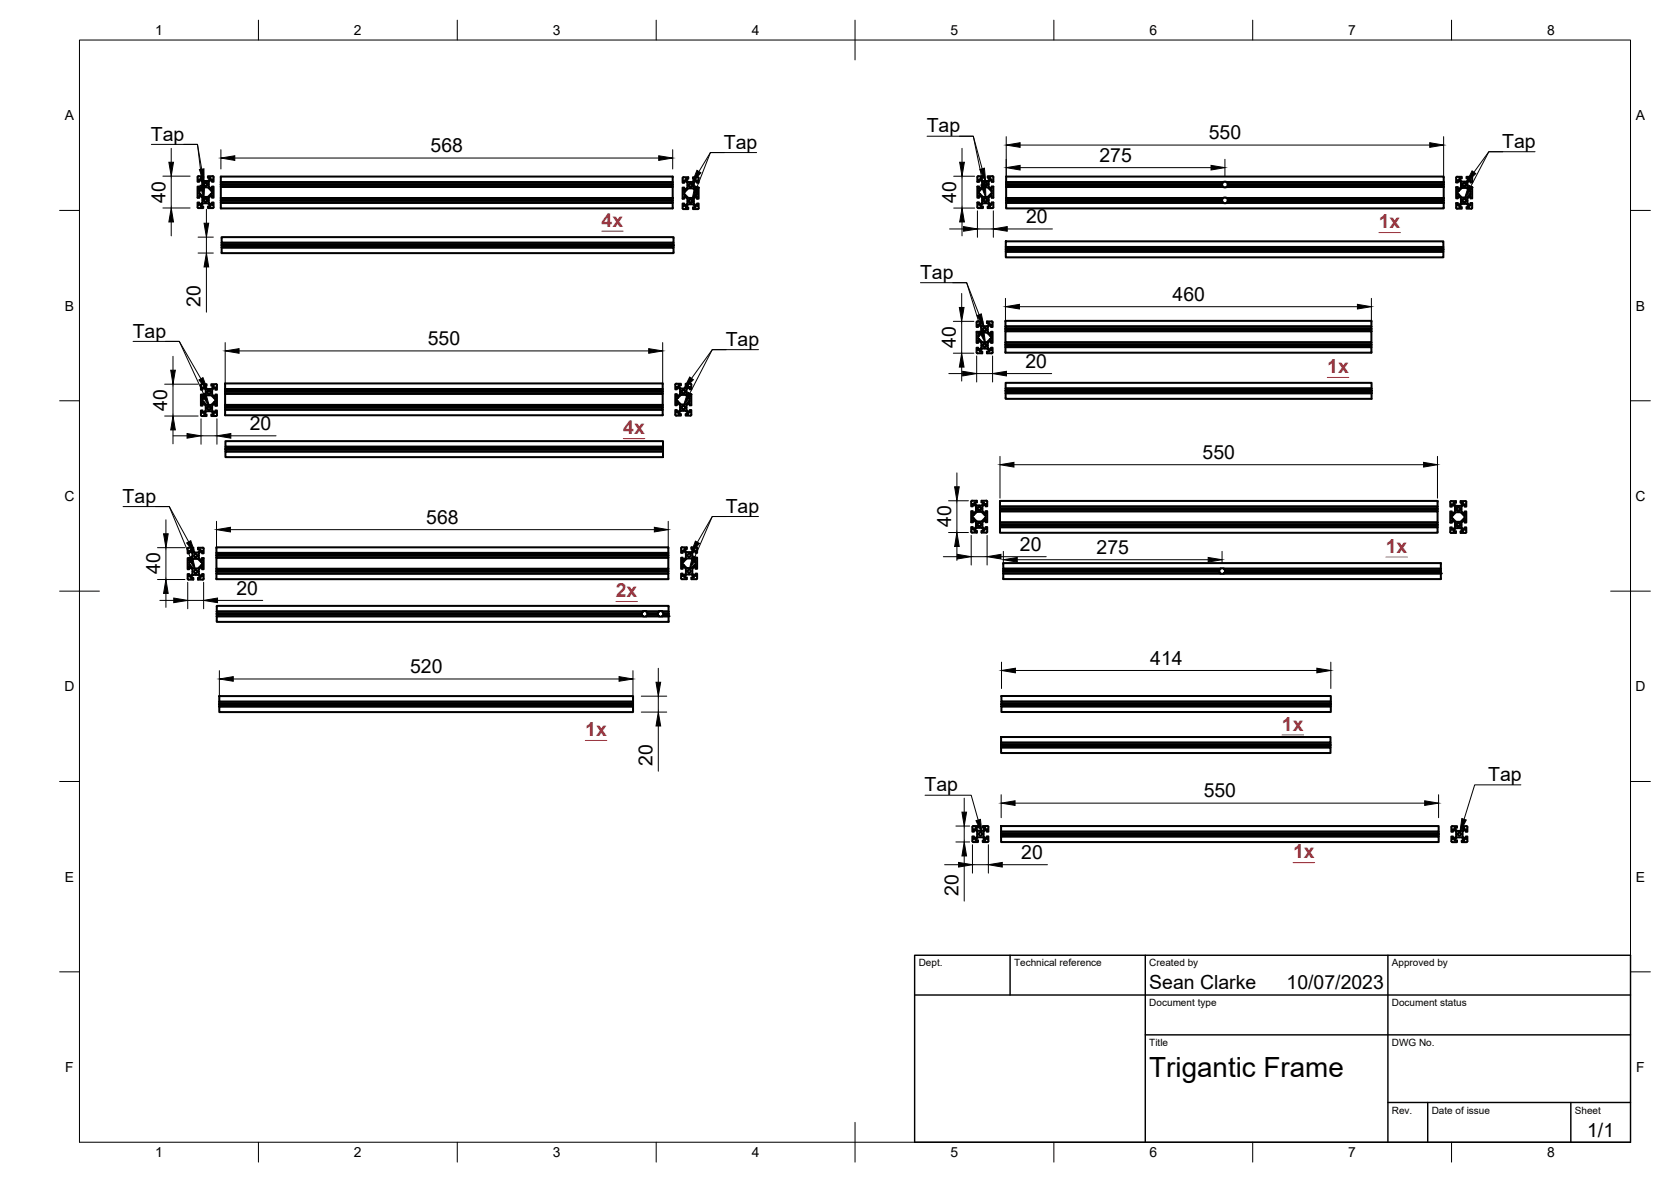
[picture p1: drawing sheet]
<svg xmlns="http://www.w3.org/2000/svg" width="420mm" height="297mm" viewBox="0 0 420 297" stroke-linecap="round" stroke-linejoin="round" font-family="sans-serif">
<!-- layer: Visible -->
<g fill="none" stroke="#000" stroke-width=".51">
<path d="M49.7 44.5v1.2h.4v-.6h.2l.6 .6v.6v.6l-.6 .6h-.2v-.6h-.4v2.8h.4v-.6h.2l.6 .6v.6v.6l-.6 .6h-.2v-.6h-.4v1.2M49.9 44.3h1.2v.4h-.6v.2l.6 .6 .6 .1 .6-.1 .6-.6v-.2h-.6v-.4h1.2M49.9 44.3l-.2 .2M50.1 48.6l.1 .1M50.1 48.7h.2M50.3 47.9h-.2v.7M50.3 48.7h.1M50.3 47.9l.8-.8h1.2l.8 .8M50.3 47.8v.1M53.1 47.9h.2v.7M53.2 48.7l-.9 .8h-1.2l-.8-.8M53.3 48.6l-.1 .1"/>
<path d="M53.5 44.3l.2 .2M53.7 44.5v1.2h-.4v-.6h-.2l-.6 .6-.1 .6 .1 .6 .6 .6h.2v-.6h.4v2.8h-.4v-.6h-.2l-.6 .6-.1 .6 .1 .6 .6 .6h.2v-.6h.4l-.1 1.3-1.3 .1v-.4h.6v-.2l-.6-.6-.6-.1-.6 .1-.6 .6v.2h.6v.4h-1.2l-.2-.2M55.5 44.4h113.6v1.4h-113.6zM55.5 51h113.6v1.4h-113.6zM55.5 50.4l113.6 .1v.5h-113.6v-.5M55.5 50.3l113.6 .2M55.5 47h113.6v2.8h-113.6zM55.5 46.3l113.6 .2M55.5 46.4l113.6 .1v.5h-113.6v-.5M55.5 47h.1M55.7 59.6h113.7v1.4h-113.7zM169.1 50.3v-.5h-113.6v.5l113.6 .1"/>
<path d="M169.1 46.3v-.5h-113.6v.5l113.6 .1M171.6 44.7v1.2h.4v-.6h.2l.6 .7 .1 .6-.1 .5-.6 .6h-.2v-.6h-.4v2.8h.4v-.6h.2l.6 .7 .1 .5-.1 .6-.6 .6h-.2v-.6h-.4l.1 1.2 .2 .2h1.2v-.4h-.7v-.1l.7-.7h.6h.5l.7 .7v.1h-.7v.4h1.4l.1-1.4h-.4v.6h-.2l-.6-.6-.1-.6 .1-.5 .6-.7h.2v.6h.4v-2.8h-.4v.6h-.2l-.6-.6-.1-.5 .1-.6 .6-.7h.2v.6h.4v-1.2M171.9 44.5h1.2v.4h-.7v.2l.7 .6 .6 .1 .5-.1 .7-.6v-.2h-.7v-.4h1.3M171.9 44.5l-.2 .2M172.1 48.9h.1M172.1 48.9l1 .8h1.1l.8-.7M172.2 48.1l-.1 .1-.1 .7M172.2 48.1l.9-.8h1.1l.8 .8M175 48.1h.1M175.1 48.1l.2 .1v.7M175.1 48.9h.1M175.1 48.9l-.1 .1"/>
<path d="M175.3 48.9h-.1M175.5 44.5l.2 .2M245.7 44.5v1.2h.4v-.6h.2l.7 .6v.6v.6l-.7 .6h-.2v-.6h-.4v2.8h.4v-.6h.2l.7 .6v.6v.6l-.7 .6h-.2v-.6h-.4v1.2M246 44.3h1.2v.4h-.7v.2l.7 .6 .6 .1 .5-.1 .7-.6v-.2h-.7v-.4h1.3M246 44.3l-.2 .2M246.2 48.6v.1M246.2 48.7h.1M246.3 47.9h-.1l-.1 .7M246.3 48.7h.1M246.4 48.7l.8 .8h1.1l.8-.8M246.4 47.8l.8-.7h1.1l.8 .8M249.1 47.8l.1 .1"/>
<path d="M249.2 47.9h.2v.7M249.2 48.7h.1M249.2 48.7h-.1M249.4 48.6l-.1 .1M249.6 44.3l.2 .2M249.8 44.5v1.2h-.4v-.6h-.2l-.6 .6-.1 .6 .1 .6 .6 .6h.2v-.6h.4v2.8h-.4v-.6h-.2l-.6 .6-.1 .6 .1 .6 .6 .6h.2v-.6h.4l-.1 1.3-1.4 .1v-.4h.7v-.2l-.7-.6-.5-.1-.6 .1-.7 .6v.2h.7v.4h-1.2l-.2-.2M253 50.5v1.9h110v-1.4h-54.6M253 51h54.6zM253 47h54.6zM253 45.8v-1.4h110v1.9M253 46.3h54.3M253 46.5v3.3h54.6"/>
<path d="M253 45.8h54.6M253 45.8h.1M253 46.3v.1M253 50.3v.1M307.3 46.4l-54.3 .1h54.3M307.3 50.4l-54.3 .1h54.3M307.3 50.4v.1M307.3 46.4v.1M307.3 46.3v.1M307.3 50.5l.3 .4M307.3 46.5l.3 .5M307.6 49.8h-54.6v.5h54.3"/>
<path d="M307.6 45.8h-54.6v.5M307.6 50.9h.1M307.6 47h.1M307.6 45.8l-.3 .5M307.6 49.8l-.3 .6M307.6 49.8h.1M307.6 45.8h.1M307.6 50.9h.8M307.6 49.8h.8M307.6 47h.8M307.6 45.8h.8M308.4 47h54.6v3.3"/>
<path d="M308.4 49.8h54.6M308.4 45.8h54.6M308.4 49.8h.1M308.4 45.8h.1M308.4 50.9h.1M308.4 47h.1M308.4 49.8l.3 .6M308.4 45.8l.3 .5M308.7 46.5h54.3v.5h-54.6M308.7 50.3h54.3l-54.3 .1M308.7 50.5h54.3v.5h-54.6M308.7 46.3h54.3"/>
<path d="M308.7 46.3v.1M308.7 46.5l-.3 .5M308.7 50.5l-.3 .4M308.7 50.4v.1M308.7 46.4v.1M363 46.3l-54.3 .1M363 46.4v.1M363 50.4v.1M366.2 44.5l1.4-.1v.4h-.7v.2l.7 .6 .6 .1 .5-.1 .7-.6v-.2h-.7v-.4l1.4 .1 .1 1.3h-.4v-.6h-.2l-.6 .7-.1 .5 .1 .6 .6 .6h.2v-.6h.4v2.8h-.4v-.6h-.2l-.6 .7-.1 .5 .1 .6 .6 .6h.2v-.6h.4l-.1 1.4h-1.4v-.4h.7v-.2l-.7-.6h-.5h-.6l-.7 .6v.2h.7v.4h-1.4l-.1-1.4h.4v.6h.2l.6-.6 .1-.6-.1-.5-.6-.7h-.2v.6h-.4v-2.8h.4v.6h.2l.6-.6 .1-.6-.1-.5-.6-.7h-.2v.6h-.4zM369.5 48l-.8-.8h-1.1l-1 .8-.1 .8 1.1 .8h1.1l.8-.7M369.5 48h.1M369.6 48l.2 .1v.7h-.2"/>
<path d="M369.6 48.8l-.1 .1M55.7 62.2h113.7v1.4h-113.7zM55.7 61.7h113.7v.5h-113.7zM55.7 61.5l113.7 .2M55.7 61.6v.1M169.4 61.5v-.5h-113.7v.5l113.7 .1M252.9 63.3h110v1.4h-110zM252.9 62.7v.6h110v-.5h-110M252.9 62.6l110 .2M252.9 60.6h110v1.5h-110zM362.9 62.6v-.5h-110v.5l110 .1M54.3 96.5h-1.2v.5h.6v.1l-.6 .7h-.6h-.6l-.6-.7v-.1h.6v-.5h-1.2l-.2 .2v1.2h.4v-.5h.2l.6 .6 .1 .6-.1 .5-.6 .6h-.2v-.5h-.4v2.7h.4v-.5h.2l.6 .6 .1 .5-.1 .6-.6 .6h-.2v-.5h-.4l.1 1.3h1.3v-.4h-.6v-.1l.6-.7h.6h.6l.6 .7v.1h-.6v.4h1.2"/>
<path d="M54.3 96.5l.2 .2v1.2h-.4v-.5h-.1l-.7 .6v.6v.5l.7 .6h.1v-.5h.4v2.7h-.4v-.5h-.1l-.7 .6v.5v.6l.7 .6h.1v-.5h.4v1.1l-.2 .2M56.6 98.4l110 .1v.5l-110-.1v-.4M56.6 98.3l110 .2M56.6 96.4h110v1.4h-110zM166.6 98.3v-.5h-110v.5l110 .1M169.8 96.6v1.2h.4v-.6h.2l.6 .7 .1 .6-.1 .5-.6 .6h-.2v-.6h-.4v2.8h.4v-.6h.2l.6 .7 .1 .5-.1 .6-.6 .6h-.2v-.6h-.4v1.3M169.8 96.6l.2-.2h1.2v.4h-.6v.2l.6 .6 .6 .1 .6-.1 .6-.6v-.2h-.6v-.4l1.4 .1v1.3h-.4v-.6h-.2l-.6 .7v.6v.5l.6 .6h.2v-.6h.4v2.8h-.4v-.6h-.2l-.6 .7v.5v.6l.6 .6h.2v-.6h.4v1.2l-.2 .2h-1.2v-.4h.6v-.1l-.6-.7h-.6h-.6l-.6 .7v.1h.6v.4h-1.2l-.2-.2M245.6 81v1.2h.4v-.6h.1l.7 .6v.6v.6l-.7 .6h-.1v-.6h-.4v2.8h.4v-.6h.1l.7 .6v.6v.6l-.7 .6h-.1v-.6h-.4v1.2M245.6 81l.2-.2h1.2v.4h-.6v.2l.6 .6h.6h.6l.6-.6v-.2h-.6v-.4h1.3l.1 1.4h-.4v-.6h-.2l-.6 .6-.1 .6 .1 .6 .6 .6h.2v-.6h.4v2.8h-.4v-.6h-.2l-.6 .6-.1 .6 .1 .6 .6 .6h.2v-.6h.4v1.2l-.2 .2h-1.2v-.4h.6v-.2l-.6-.6-.6-.1-.6 .1-.6 .6v.2h.6v.4h-1.2l-.2-.2M246.1 84.4h-.1v.7l.1 .1M246.2 85.2h.1M246.2 84.4l.8-.8h1.2l1 .8v.7l-1 .9h-1.2l-.8-.8"/>
<path d="M246.2 84.3v.1M252.8 87.2h92v1.4h-92v-1.4M252.8 80.6h92v1.4h-92zM252.8 83.2h92v2.8h-92zM252.8 82.7v.5h92M252.8 82.6l92 .1v.5M252.8 82.5l92 .2M252.8 86.5l92 .2M252.8 86.6l92 .1v.5M252.8 86.7v.5h92M252.8 83.2h.1M252.9 98.8h92v1.4h-92z"/>
<path d="M252.9 98.1v-.5h92v.5l-92 .1 92-.1M252.9 98.3h92v.5h-92zM252.9 96.2h92v1.4h-92zM252.9 98.2v.1M344.8 82.5v-.5h-92v.5l92 .1M344.8 86.5v-.5h-92v.5l92 .1M344.8 86h.1M344.9 98.2v.1M53.9 100.1l-.8-.8h-1.2l-1 .9 .1 .7 .9 .9h1.2l.8-.8M53.9 100.1h.1M54 101h.1M54 100.1h.1"/>
<path d="M54 101h-.1M54.1 100.1v.8M56.6 102.9l110 .1v1.4h-110zM56.6 102.3l110 .2v.5l-110-.1v-.4M56.6 102.3l110 .2M56.6 101.8v.5h110M56.6 101.8h110M56.7 110.9h110v1.4h-110zM56.7 112.8l110 .2M56.7 112.9l110 .1v.5h-110v-.5M56.7 113.5h110v1.4h-110zM166.6 101.8v-2.8h-110v2.8"/>
<path d="M166.6 101.8v.5M166.7 112.8h-110v-.5h110v.6M170.2 100.1l1-.9a2.01 2.01 0 0 1 2 .8l.2 .1v.7l-1 .8h-1.2l-1-.8zM170.4 100h.1M47.3 137.7h1.3v.4h-.6v.1l.6 .7h.6h.6l.6-.7v-.1h-.6v-.4h1.3l.1 1.4h-.4v-.6h-.2l-.6 .6-.1 .6 .1 .5 .6 .7h.2v-.6h.4v2.8h-.4v-.6h-.2l-.6 .6-.1 .5 .1 .6 .6 .7h.2v-.6h.4l-.1 1.3-1.3 .1v-.4h.6v-.2l-.6-.7h-.6h-.6l-.6 .7v.2h.6v.4h-1.2l-.2-.2v-1.2h.4v.6h.2l.6-.7 .1-.6-.1-.5-.6-.6h-.2v.6h-.4v-2.8h.4v.6h.2l.6-.7 .1-.5-.1-.6-.6-.6h-.2v.6h-.4zM54.4 139.5l113.6 .1M54.4 139v.5l113.6 .1M54.4 138.9l113.6 .1v.5M54.4 139.6h113.6v.5M54.4 139.6v.5l113.6 .1M168 138.9v-1.4h-113.6v1.4l113.6 .1M171.3 137.7v1.2h.4v-.5h.2l.6 .6v.6v.5l-.6 .6h-.2v-.5h-.4v2.7h.4v-.5h.2l.6 .6v.5v.6l-.6 .6h-.2v-.5h-.4v1.2"/>
<path d="M171.3 137.7l.2-.2h1.2v.5h-.6v.1l.6 .7h.6h.6l.6-.7v-.1h-.6v-.5l1.3 .1 .1 1.3h-.4v-.5h-.2l-.6 .6-.1 .6 .1 .5 .6 .6h.2v-.5h.4v2.7h-.4v-.5h-.2l-.6 .6-.1 .5 .1 .6 .6 .6h.2v-.5h.4v1.2l-.2 .1h-1.2v-.4h.6v-.1l-.6-.7h-.6h-.6l-.6 .7v.1h.6v.4h-1.2l-.2-.2M244.6 129.5v.7M244.6 130.2l1 .8h1.2l.8-.7M247.6 129.4l-.8-.8h-1.2l-1 .9M247.6 129.4h.1M247.6 129.4h.2M247.6 130.2h.2M247.6 130.2v.1M247.8 129.4v.8M248 125.8h-1.2v.4h.6v.2l-.6 .6-.6 .1-.6-.1-.6-.6v-.2h.6v-.4h-1.2l-.2 .2v1.2h.4v-.6h.2l.6 .7 .1 .6-.1 .5-.6 .6h-.2v-.6h-.4v2.8h.4v-.6h.2l.6 .7 .1 .5-.1 .6-.6 .6h-.2v-.6h-.4l.1 1.4h1.3v-.4h-.6v-.1l.6-.7h.6h.6l.6 .7v.1h-.6v.4h1.2M248 125.8l.2 .2v1.2h-.4v-.6h-.2l-.6 .7v.6v.5l.6 .6h.2v-.6h.4v2.8h-.4v-.6h-.2l-.6 .7v.5v.6l.6 .6h.2v-.6h.4v1.2l-.2 .2M251.4 125.9h110.1v1.4h-110.1z"/>
<path d="M251.4 127.9l110.1 .1v.5h-110.1v-.5M251.4 131.3h110.1v.5M251.4 131.3v.5l110.1 .1M251.4 131.8l110.1 .2M251.4 131.9l110.1 .1v.5M251.4 132v.5h110.1M251.4 132.5h110.1v1.4h-110.1v-1.4M251.4 127.8l110.1 .2M361.5 131.3v-2.8h-110.1v2.8h110.1M361.5 127.8v-.5h-110.1v.5l110.1 .1M364.7 133.7l.2 .2M364.9 125.9h1.2v.4h-.6v.2l.6 .6 .6 .1 .6-.1 .6-.6v-.2h-.6v-.4l1.3 .1 .1 1.3h-.4v-.6h-.2l-.6 .6-.1 .6 .1 .6 .6 .6h.2v-.6h.4v2.8h-.4v-.6h-.2l-.6 .6-.1 .6 .1 .6 .6 .6h.2v-.6h.4v1.2"/>
<path d="M364.9 125.9l-.2 .2v1.2h.4v-.6h.2l.6 .6v.6v.6l-.6 .6h-.2v-.6h-.4v2.8h.4v-.6h.2l.6 .6v.6v.6l-.6 .6h-.2v-.6h-.4v1.2M365.1 129.6v.7l1 .8h1.2l1-.8v-.7M365.3 129.5l-.2 .1M365.3 129.5l.8-.8h1.2l.8 .8M365.3 129.5h.1M368.1 129.5l.2 .1M368.7 133.7l-.2 .2h-1.2v-.4h.6v-.2l-.6-.6h-.6h-.6l-.6 .6v.2h.6v.4h-1.2M47.8 141.2l.8-.8h1.2l.8 .8M47.8 141.2l-.2 .1v.7l1 .9h1.2l.8-.8M50.6 141.2l.2 .1v.7l-.2 .1M50.6 142.1h.1M54.4 144.1l113.6 .1v1.3h-113.6z"/>
<path d="M54.4 143.5l113.6 .1v.6l-113.6-.1v-.5M54.4 143.5l113.6 .1M54.4 140.2h113.6v2.7h-113.6zM54.4 140.1v.1M54.5 154.4v1.9h113.6v-1.4h-1.6h1.6v-.5M54.5 154.2h106.9M54.5 154.4h106.9M54.5 154.9h107.2M54.5 154.2v.1M161.4 154.3v.1M161.4 154.3l-106.9 .1M161.4 154.4l.3 .4"/>
<path d="M161.4 154.2v.1M161.7 153.7l-.3 .5M161.7 154.8v.1M161.7 153.7h-107.2v.5M161.7 153.7h-107.2v-1.4h113.6v1.9M161.7 154.9h.8M161.7 153.7h.1M161.7 153.7h.8M162.5 153.7h.1M162.5 153.7h3.2M162.5 154.9h3.2M162.5 153.7l.3 .5"/>
<path d="M162.5 154.8v.1M162.8 154.2v.1M162.8 154.4l-.3 .4M162.8 154.3v.1M162.8 154.2h2.6M162.8 154.4h2.6M162.8 154.3h2.6M165.4 154.3v.1M165.4 154.4a.73 .73 0 0 0 1.1 .5M165.4 154.2v.1M165.7 153.7l-.3 .5M165.7 153.7h.8"/>
<path d="M166.5 153.7h.1M166.5 153.7h1.6zM166.5 153.7l.3 .5M166.5 154.8v.1M166.8 154.2v.1M166.8 154.4l-.3 .4M166.8 154.3v.1M166.8 154.2h1.3M166.8 154.4h1.3M168 143.5v-.5h-113.6v.5h113.6M168.1 154.2l-1.3 .1M168.1 154.3v.1"/>
<path d="M171.9 142l.8 .8h1.2l.7-.8M174.6 141.1l-.7-.8h-1.2l-1 .9v.7l.2 .1M174.7 141.1h.1M174.7 141.1l.2 .1v.7l-.2 .1M174.7 142h.1M252.3 143.6v1.9h110v-1.4h-54.6h54.6v-.5h-54.3M252.3 143.4v.1M306.5 143.5l-54.2 .1h54.3M306.6 143.6a.73 .73 0 0 0 1.1 .5M306.6 143.4v.2M306.8 144.1h-54.5h54.6M306.8 142.9h-54.5v.5h54.3"/>
<path d="M306.8 142.9l.3-.1 .6 .1M306.8 142.9l-.2 .5M306.9 142.9h-54.6v-1.4h110v1.4h-54.6M307.7 142.9h54.6v.5M307.7 142.9l.3 .5M307.7 144.1h.1M308 143.4h54.3l-54.3 .1M308 143.4v.1M308 143.6l-.3 .5M308 143.5v.1M362.3 143.5v.1M55.1 177.5h104.1v1.5h-104.1z"/>
<path d="M55.1 176.9v.6h104.1v-.5h-104.1M55.1 176.8l104.1 .2M55.1 174.9h104.1v1.4h-104.1zM159.2 176.8v-.5h-104.1v.5l104.1 .1M251.8 177.5h82.8v1.4h-82.8zM251.8 176.9v.6h82.8v-.5h-82.8M251.8 176.8l82.8 .2M251.8 174.9h82.8v1.4h-82.8zM334.6 176.8v-.5h-82.8v.5l82.8 .1M251.7 187.8h82.8v1.4h-82.8zM251.7 187.2v.6h82.8v-.5h-82.8M251.7 187.1l82.8 .2"/>
<path d="M251.7 185.2h82.8v1.4h-82.8zM334.5 187.1v-.5h-82.8v.5l82.8 .1M244.6 207.6h1.3v.4h-.6v.2l.6 .6 .6 .1 .6-.1 .6-.6v-.2h-.6v-.4h1.4v1.4h-.4v-.6h-.2l-.6 .6-.1 .6 .1 .6 .6 .6h.2v-.6h.4v1.3l-1.4 .1v-.4h.6v-.2l-.6-.6-.6-.1-.6 .1-.6 .6v.2h.6v.4l-1.3-.1-.1-1.3h.4v.6h.2l.6-.6 .1-.6-.1-.6-.6-.6h-.2v.6h-.4zM251.7 210.2h110v1.4h-110zM251.7 209.6v.6h110v-.5h-110M251.7 209.5l110 .2M251.7 207.6h110v1.4h-110zM361.7 209.5v-.5h-110v.5l110 .1M364.9 207.8v1.2h.4v-.6h.2l.6 .6 .1 .6-.1 .6-.6 .6h-.2v-.6h-.4v1.2M365 207.8l.2-.2h1.2v.4h-.7v.2l.7 .6 .5 .1 .6-.1 .7-.6v-.2h-.7v-.4l1.4 .1 .1 1.3h-.4v-.6h-.2l-.7 .6v.6v.6l.7 .6h.2v-.6h.4v1.2l-.2 .2M365 211.4l.2 .2M365.1 211.6h1.3v-.4h-.7v-.2l.7-.6h.5h.6l.7 .6v.2h-.7v.4h1.2"/>
<circle cx="51.7" cy="46.3" r=".41"/>
<circle cx="51.7" cy="50.3" r=".41"/>
<circle cx="51.7" cy="46.3" r=".5"/>
<circle cx="51.7" cy="50.3" r=".5"/>
<circle cx="173.7" cy="46.5" r=".5"/>
<circle cx="173.7" cy="50.5" r=".5"/>
<circle cx="173.7" cy="46.5" r=".41"/>
<circle cx="173.7" cy="50.5" r=".41"/>
<circle cx="247.8" cy="46.3" r=".5"/>
<circle cx="247.8" cy="50.3" r=".5"/>
<circle cx="247.8" cy="46.3" r=".41"/>
<circle cx="247.8" cy="50.3" r=".41"/>
<circle cx="368.2" cy="50.4" r=".5"/>
<circle cx="368.2" cy="46.4" r=".5"/>
<circle cx="368.2" cy="46.4" r=".41"/>
<circle cx="368.2" cy="50.4" r=".41"/>
<circle cx="52.5" cy="98.5" r=".5"/>
<circle cx="52.5" cy="98.5" r=".41"/>
<circle cx="171.8" cy="98.4" r=".5"/>
<circle cx="171.8" cy="98.4" r=".41"/>
<circle cx="247.6" cy="86.8" r=".41"/>
<circle cx="247.6" cy="82.8" r=".41"/>
<circle cx="52.5" cy="102.5" r=".5"/>
<circle cx="52.5" cy="102.5" r=".41"/>
<circle cx="171.8" cy="102.4" r=".5"/>
<circle cx="171.8" cy="102.4" r=".41"/>
<circle cx="49.2" cy="139.7" r=".41"/>
<circle cx="173.3" cy="139.5" r=".41"/>
<circle cx="246.2" cy="131.8" r=".5"/>
<circle cx="246.2" cy="127.8" r=".5"/>
<circle cx="246.2" cy="127.8" r=".41"/>
<circle cx="246.2" cy="131.8" r=".41"/>
<circle cx="366.7" cy="127.9" r=".5"/>
<circle cx="366.7" cy="131.9" r=".5"/>
<circle cx="366.7" cy="131.9" r=".41"/>
<circle cx="366.7" cy="127.9" r=".41"/>
<circle cx="49.2" cy="143.6" r=".41"/>
<circle cx="173.3" cy="143.5" r=".41"/>
<circle cx="246.5" cy="209.6" r=".41"/>
<circle cx="367" cy="209.6" r=".41"/>
</g>
<g fill="#000">
<circle cx="54.5" cy="154.9" r=".25"/>
<circle cx="54.5" cy="153.7" r=".25"/>
<circle cx="168.1" cy="154.9" r=".25"/>
<circle cx="252.3" cy="142.9" r=".25"/>
<circle cx="362.3" cy="144.1" r=".25"/>
</g>
<!-- layer: BORDER -->
<g fill="none" stroke="#000" stroke-width=".25">
<path d="M20 10.1h390v276.9h-390zM65 5.1v5M115 5.1v5M165 5.1v5M215 5.1v10M265 5.1v5M315 5.1v5M365 5.1v5M15 52.9h5M410 52.9h5M15 100.7h5M410 100.7h5"/>
<path d="M15 148.6h10M405 148.6h10M15 196.4h5M410 196.4h5M15 244.2h5M410 244.2h5M65 287v5M115 287v5M165 287v5M215 282.1v9.9M265 287v5M315 287v5"/>
<path d="M365 287v5"/>
</g>
<!-- layer: TITLEBLOCK -->
<path d="M230 240.1h180v46.9h-180zM230 250h180M254 240.1v9.9M288 240.1v46.9M349 240.1v46.9M288 260.1h122M349 277.1h61M359 277.1v9.9M395 277.1v9.9" fill="none" stroke="#000" stroke-width=".36"/>
<!-- layer: FD_Dimensions -->
<g fill="none" stroke="#000" stroke-width=".25">
<path d="M43.1 37.3v3.5M55.5 37.6v4.9M59 39.7h106.6M169.1 37.6v4.9M241.9 37.3v3.5M253 34.3v9.9M256.5 36.5h103M363 34.3v9.9M41 44.3h6.8M41 52.3h6.8M43.1 44.3v8M43.1 55.8v3.5"/>
<path d="M49.8 59.6h3.8M51.9 52.6v3.5M51.9 59.6v4M238.8 57.5h3.5M239.8 44.3h5.3M239.8 52.3h5.3M241.9 44.3v8M241.9 55.8v3.5M245.8 53v6.6M245.8 57.5h4M249.8 53v6.6M253.3 57.5h11.3"/>
<path d="M256.5 42.1h48M308 40v4.2M49.8 63.6h3.8M51.9 67.1v11.4M241.8 73.8v3.5M252.8 75v5.5M256.3 77.1h85M344.8 75v5.5M41.4 96.5h8.4M43.5 89.5v3.5M43.5 96.5v8M56.6 86.1v10.2"/>
<path d="M60.1 88.2h103M166.6 86.1v10.2M238.6 93.9h3.5M239.7 80.8h5.2M239.7 88.8h5.2M241.8 80.8v8M241.8 92.3v3.5M245.6 89.5v6.5M245.6 93.9h4M249.6 89.5v6.5M253.1 93.9h11.3M41.4 104.5h8.4"/>
<path d="M43.5 108v3.5M43.5 109.5h3.5M50.5 105.2v6.4M50.5 109.5h4M54.5 105.2v6.4M58 109.5h11.4M240.6 118.8v3.5M251.4 114.7v10.5M255 116.8h102.9M361.4 114.7v10.5M39.6 137.6h6.9M41.7 130.6v3.5"/>
<path d="M41.7 137.6v8M54.4 131v6.4M57.9 133.1h106.6M168 131v6.4M237.2 139.9h3.5M238.5 125.8h5M238.5 133.8h5M240.6 125.8v8M240.6 137.3v3.5M244.2 134.5v7.5M244.2 139.9h4M248.2 134.5v7.5"/>
<path d="M251.7 139.9h11.4M252.3 138.6v2.8M307.3 138.6v2.8M39.6 145.6h6.9M40.2 150.9h3.5M41.7 149.1v3.5M47.2 146.3v6.7M47.2 150.9h4M51.2 146.3v6.7M54.7 150.9h11.4M255.8 140.7h48M55.2 168.5v8.1"/>
<path d="M58.7 170.6h97M159.2 168.5v8.1M161.2 174.9h6.4M161.2 179h6.4M165.5 167.9v3.6M165.5 174.9v4.1M251.8 166.4v6.6M255.3 168.5h75.8M334.6 166.4v6.6M165.5 182.4v11.4M251.7 199.7v5.8M361.7 199.7v5.8"/>
<path d="M237.5 217.3h3.5M240.3 207.6h3.5M240.3 211.6h3.5M242.4 200.6v3.5M242.4 207.6v4M242.4 215.1v11.3M244.5 212.3v7.1M244.5 217.3h4M248.5 212.3v7.1M252 217.3h11.4M255.2 201.8h103"/>
</g>
<g fill="#000" stroke="#000" stroke-width=".25">
<path d="M55.5 39.7l3.5-.6v1.2zM165.6 39.1l3.5 .6-3.5 .6zM253 36.5l3.5-.6v1.1zM359.5 35.9l3.5 .6-3.5 .5zM42.5 40.8h1.1l-.5 3.5zM43.1 52.3l.5 3.5h-1.1zM51.3 56.1h1.2l-.6 3.5zM241.3 40.8h1.2l-.6 3.5zM241.9 52.3l.6 3.5h-1.2zM242.3 56.9l3.5 .6-3.5 .6zM249.8 57.5l3.5-.6v1.2zM253 42.1l3.5-.5v1.1z"/>
<path d="M304.5 41.6l3.5 .5-3.5 .6zM51.9 63.6l.6 3.5h-1.2zM241.2 77.3h1.2l-.6 3.5zM252.8 77.1l3.5-.6v1.1zM341.3 76.5l3.5 .6-3.5 .5zM42.9 93h1.2l-.6 3.5zM56.6 88.2l3.5-.6v1.2zM163.1 87.6l3.5 .6-3.5 .6zM241.8 88.8l.6 3.5h-1.2zM242.1 93.3l3.5 .6-3.5 .6zM249.6 93.9l3.5-.6v1.2zM43.5 104.5l.6 3.5h-1.2z"/>
<path d="M47 109l3.5 .5-3.5 .6zM54.5 109.5l3.5-.5v1.1zM251.4 116.8l3.6-.6v1.2zM357.9 116.2l3.5 .6-3.5 .6zM41.1 134.1h1.2l-.6 3.5zM54.4 133.1l3.5-.6v1.2zM164.5 132.5l3.5 .6-3.5 .6zM240 122.3h1.2l-.6 3.5zM240.6 133.8l.6 3.5h-1.2zM240.7 139.3l3.5 .6-3.5 .6zM248.2 139.9l3.5-.6v1.2zM41.7 145.6l.6 3.5h-1.2z"/>
<path d="M43.7 150.3l3.5 .6-3.5 .6zM51.2 150.9l3.5-.6v1.2zM252.3 140.7l3.5-.6v1.2zM303.8 140.1l3.5 .6-3.5 .6zM55.2 170.6l3.5-.6v1.2zM155.7 170l3.5 .6-3.5 .6zM165 171.5h1.1l-.6 3.4zM251.8 168.5l3.5-.6v1.2zM331.1 167.9l3.5 .6-3.5 .6zM165.5 179l.6 3.4h-1.1zM241 216.7l3.5 .6-3.5 .6zM241.9 204.1h1.1l-.6 3.5z"/>
<path d="M242.4 211.6l.6 3.5h-1.1zM248.5 217.3l3.5-.6v1.2zM251.7 201.8l3.5-.6v1.2zM358.2 201.2l3.5 .6-3.5 .6z"/>
</g>
<!-- layer: Leaders -->
<g fill="#000" stroke="#000" stroke-width=".25">
<path d="M50.1 42.6l1.2-.2v3.6zM50.3 46.6l1.2-.2-.2 3.6zM174.7 46.7l1.1 .4-1.8 3.1zM175.2 42.8l1 .6-2.3 2.7zM246.4 42.6l1.1-.3 .4 3.5zM246.6 46.5l1.2-.2 .1 3.5zM369.3 46.6l1.1 .5-2.2 2.8zM370.1 42.9l1 .7-2.5 2.5zM245.7 79.3l1-.4 .8 3.4zM50 95.5l1-.6 1.3 3.3zM50.7 99.2l1-.5 1 3.5zM173 98.6l1 .5-2.1 2.8z"/>
<path d="M173.4 94.7l.9 .7-2.5 2.5zM246.2 83.3l1.1-.4 .5 3.5zM46.9 136.4l1.1-.5 1.1 3.3zM47.3 140.2l1-.4 .8 3.4zM174.9 136l1 .6-2.3 2.7zM174.2 139.7l1 .5-1.9 2.9zM245.4 206.2l1.1-.3 .4 3.6zM367.6 205.7l1.1 .4-1.6 3.1z"/>
</g>
<g fill="none" stroke="#000" stroke-width=".25">
<path d="M38.1 36.3h11.6l1 6.2M46.2 36.3h3.5l1.2 10.2M182.1 38.3h-3.5l-3.3 8.6M190.2 38.3h-11.6l-2.9 4.8M233.1 34.2h11.6l2.3 8.2M241.2 34.2h3.5l2.5 12.2M377.9 38.1h-3.5l-4.6 8.7M386 38.1h-11.6l-3.8 5.2M231.4 71h11.7l3.1 8.1M239.6 71h3.5l3.7 12.1M33.5 85.8h11.6l5.4 9.4M41.6 85.8h3.5l6.1 13.2"/>
<path d="M182.6 87.9h-3.5l-5.6 10.9M190.7 87.9h-11.6l-5.2 7.2M30.9 127.3h11.7l4.8 8.9M39.1 127.3h3.5l5.2 12.7M182.6 129.8h-3.5l-4.4 10.1M190.7 129.8h-11.6l-3.7 6.5M232.6 199.8h11.6l1.8 6.3M382.4 197.2h-11.6l-2.7 8.7"/>
</g>
<!-- layer: Notes -->
<path d="M151.3 58.1h5.4M346.7 58.4h5.4M333.7 94.9h5.5M156.7 110.2h5.5M348.4 140h5.5M154.8 151.2h5.5M147.2 186.1h5.4M322.3 184.7h5.5M325.1 216.8h5.5" fill="none" stroke="#dc2b3d" stroke-width=".25"/>
<text font-size="7" x="289" y="270.6">Trigantic Frame</text>
<g font-size="4.9">
<text x="37.9" y="35.3">Tap</text>
<text x="233" y="33.3">Tap</text>
<text x="303.9" y="35">550</text>
<text x="108.3" y="38.3">568</text>
<text x="182" y="37.4">Tap</text>
<text x="276.4" y="40.7">275</text>
<text x="377.7" y="37.2">Tap</text>
<text x="41.6" y="50.9" transform="rotate(-90 41.6 50.9)">40</text>
<text x="240.4" y="50.9" transform="rotate(-90 240.4 50.9)">40</text>
<text x="258" y="56.1">20</text>
<text x="231.3" y="70.1">Tap</text>
<text x="50.4" y="77.2" transform="rotate(-90 50.4 77.2)">20</text>
<text x="294.8" y="75.6">460</text>
<text x="33.4" y="84.8">Tap</text>
<text x="107.5" y="86.7">550</text>
<text x="182.5" y="86.9">Tap</text>
<text x="240.3" y="87.4" transform="rotate(-90 240.3 87.4)">40</text>
<text x="257.8" y="92.4">20</text>
<text x="42" y="103.2" transform="rotate(-90 42 103.2)">40</text>
<text x="62.8" y="108.1">20</text>
<text x="302.4" y="115.3">550</text>
<text x="30.8" y="126.3">Tap</text>
<text x="107.2" y="131.6">568</text>
<text x="182.5" y="128.8">Tap</text>
<text x="239.1" y="132.5" transform="rotate(-90 239.1 132.5)">40</text>
<text x="256.5" y="138.4">20</text>
<text x="275.7" y="139.2">275</text>
<text x="40.3" y="144.3" transform="rotate(-90 40.3 144.3)">40</text>
<text x="59.5" y="149.4">20</text>
<text x="289.2" y="167.1">414</text>
<text x="103.1" y="169.2">520</text>
<text x="164.1" y="192.6" transform="rotate(-90 164.1 192.6)">20</text>
<text x="374.2" y="196.3">Tap</text>
<text x="232.5" y="198.9">Tap</text>
<text x="302.7" y="200.4">550</text>
<text x="256.8" y="215.9">20</text>
<text x="241" y="225.2" transform="rotate(-90 241 225.2)">20</text>
<text x="289" y="248.5">Sean Clarke</text>
<text x="323.5" y="248.5">10/07/2023</text>
<text x="399.1" y="285.7">1/1</text>
</g>
<g font-size="4.9" fill="#dc2b3d">
<text x="151.3" y="57.1">4x</text>
<text x="346.7" y="57.4">1x</text>
<text x="333.7" y="93.8">1x</text>
<text x="156.7" y="109.2">4x</text>
<text x="348.4" y="138.9">1x</text>
<text x="154.8" y="150.1">2x</text>
<text x="147.2" y="185">1x</text>
<text x="322.3" y="183.6">1x</text>
<text x="325.1" y="215.7">1x</text>
</g>
<g font-size="3.5">
<text x="39" y="8.8">1</text>
<text x="89" y="8.8">2</text>
<text x="139" y="8.8">3</text>
<text x="189" y="8.8">4</text>
<text x="239" y="8.8">5</text>
<text x="289" y="8.8">6</text>
<text x="339" y="8.8">7</text>
<text x="389" y="8.8">8</text>
<text x="16.3" y="30.2">A</text>
<text x="411.3" y="30.2">A</text>
<text x="16.3" y="78">B</text>
<text x="411.3" y="78">B</text>
<text x="16.2" y="125.9">C</text>
<text x="411.2" y="125.9">C</text>
<text x="16.2" y="173.7">D</text>
<text x="411.2" y="173.7">D</text>
<text x="16.3" y="221.6">E</text>
<text x="411.3" y="221.6">E</text>
<text x="16.4" y="269.4">F</text>
<text x="411.4" y="269.4">F</text>
<text x="39" y="290.8">1</text>
<text x="89" y="290.8">2</text>
<text x="139" y="290.8">3</text>
<text x="189" y="290.8">4</text>
<text x="239" y="290.8">5</text>
<text x="289" y="290.8">6</text>
<text x="339" y="290.8">7</text>
<text x="389" y="290.8">8</text>
</g>
<g font-size="2.5">
<text x="231" y="242.9">Dept.</text>
<text x="255" y="242.9">Technical reference</text>
<text x="289" y="242.9">Created by</text>
<text x="350" y="242.9">Approved by</text>
<text x="289" y="252.8">Document type</text>
<text x="350" y="252.8">Document status</text>
<text x="289" y="262.9">Title</text>
<text x="350" y="262.9">DWG No.</text>
<text x="350" y="279.9">Rev.</text>
<text x="360" y="279.9">Date of issue</text>
<text x="396" y="279.9">Sheet</text>
</g>
</svg>
